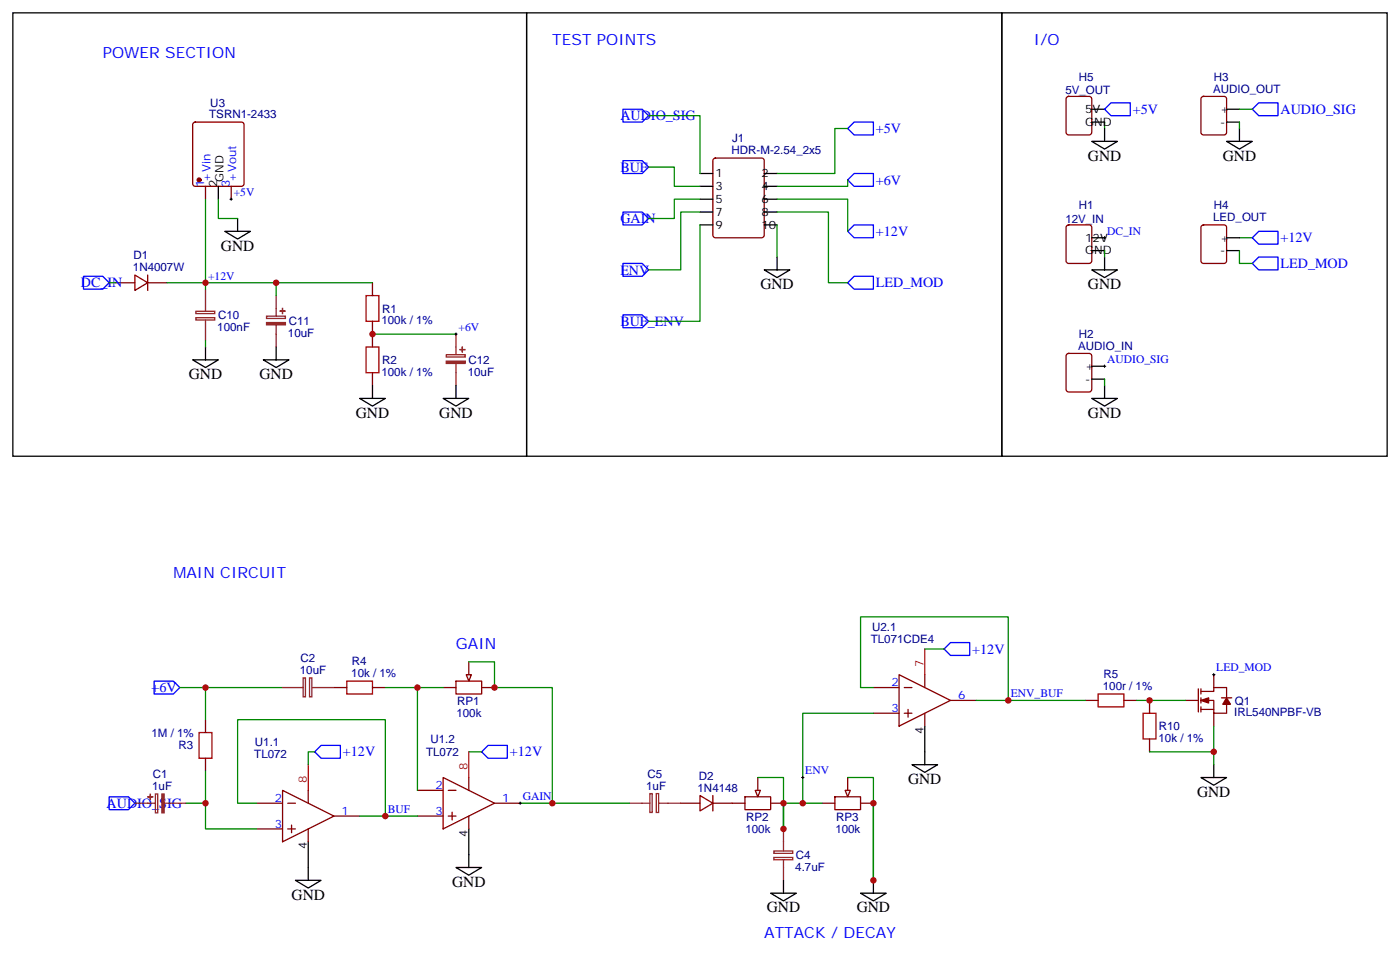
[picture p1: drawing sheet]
<svg xmlns="http://www.w3.org/2000/svg" width="385mm" height="262mm" viewBox="0 0 385 262" stroke-linecap="round" stroke-linejoin="round" font-family="sans-serif">
<g fill="none" stroke="#870000" stroke-width=".35">
<path d="M293 26.7l.5-.2h5.7a.71 .71 0 0 1 .7 .7l-.1 9.4-.6 .4h-5.7l-.5-.2-.2-.5v-9.1zM330.1 26.7l.5-.2h5.6a.71 .71 0 0 1 .7 .7l-.1 9.4-.6 .4h-5.6l-.5-.2-.3-.5v-9.1zM31.7 77.6h5.3M37 75.5l3.6 2.1-3.6 2.1zM40.6 77.6h5.3M40.6 75.5v4.2M102.3 77.6v3.5M293 61.9l.5-.2h5.7a.71 .71 0 0 1 .7 .7l-.1 9.5-.6 .4h-5.7l-.5-.2-.2-.5v-9.2zM330.1 61.9l.5-.2h5.6a.71 .71 0 0 1 .7 .7l-.1 9.5-.6 .4h-5.6l-.5-.2-.3-.5v-9.2zM102.3 88.2v7M293 97.2l.5-.2h5.7a.71 .71 0 0 1 .7 .7l-.1 9.5-.6 .4h-5.7l-.5-.2-.2-.5v-9.2zM102.3 102.3v3.5"/>
<path d="M56.4 197.6v3.5M121.7 188.7h3.5M125.2 187h7.1v3.5h-7.1zM128.8 181.7v3.5M132.3 188.7h3.5M56.4 208.1v3.6M77.6 217l14.1 7-14.1 7.1zM84.7 217v3.5M114.7 217h7M121.7 213.4l14.1 7.1-14.1 7zM123.1 217h2.1M128.8 213.4v3.6"/>
<path d="M70.6 227.5h7M70.6 220.5h7M79 227.5h2.1M79 220.5h2.1M80.1 226.5v2.1M84.7 227.5v3.6M91.7 224h7.1M114.7 224h7M123.1 224h2.1M124.2 223v2.1M128.8 224v3.5M135.8 220.5h7.1"/>
</g>
<g fill="none" stroke="#000" stroke-width=".35">
<path d="M299.9 38.8h7l-3.5 2.1zM299.9 33.5h3.5M299.9 30h3.5M303.4 35.3v3.5M336.9 38.8h7.1l-3.6 2.1zM336.9 33.5h3.5M336.9 30h3.5M340.4 35.3v3.5M299.9 74.1h7l-3.5 2.1zM299.9 68.8h3.5M299.9 65.3h3.5M303.4 70.6v3.5"/>
<path d="M336.9 68.8h3.5M336.9 65.3h3.5M52.9 98.8h7.1l-3.6 2.1zM56.4 95.2v3.6M72.3 98.8h7.1l-3.6 2.1zM75.8 95.2v3.6M98.8 109.4h7l-3.5 2.1zM102.3 105.8v3.6M121.7 109.4h7.1l-3.6 2.1zM125.2 105.8v3.6M299.9 109.4h7l-3.5 2.1zM299.9 104.1h3.5"/>
<path d="M299.9 100.5h3.5M303.4 105.8v3.6M84.7 231.1v10.6M125.2 238.1h7.1l-3.5 2.1zM128.8 227.5v10.6M81.1 241.7h7.1l-3.5 2.1z"/>
</g>
<path d="M100.5 81.1h3.6v7.1h-3.6zM100.5 95.2h3.6v7.1h-3.6zM54.7 201.1h3.5v7h-3.5z" fill="none" stroke="#a10000" stroke-width=".35"/>
<g fill="none" stroke="#8c2424" stroke-width=".35">
<path d="M56.4 79.4v6M53.8 85.4h5.2v.7h-5.2zM53.8 87.2h5.2v.6h-5.2zM56.4 87.8v5.7M73.2 86.8h5.2v.6h-5.2zM75.8 81.1v5.7M75.8 89.3v5.9M122.6 97.4h5.2v.6h-5.2zM125.2 91.7v5.7M125.2 99.8v6M42.7 217.9h.6v5.2h-.6zM37 220.5h5.7"/>
<path d="M45.2 220.5h6"/>
</g>
<g fill="#8c2424" stroke="#8c2424" stroke-width=".35">
<path d="M73.2 88.5h5.2v.7h-5.2z"/>
<path d="M76.9 85.4h1.4z"/>
<path d="M77.6 84.7v1.4z"/>
<path d="M122.6 99.1h5.2v.7h-5.2z"/>
<path d="M126.3 96h1.4z"/>
<path d="M127 95.2v1.5z"/>
<path d="M44.4 217.9h.7v5.2h-.7z"/>
<path d="M41.3 218v1.4z"/>
<path d="M40.6 218.7l1.4 .1z"/>
</g>
<g fill="none" stroke="#008700" stroke-width=".35">
<path d="M303.4 33.5v1.8M340.4 30h3.6M340.4 33.5v1.8M30 77.6h1.7M56.4 79.4v-1.8h19.4v3.5M75.8 77.6h26.5M303.4 68.8v1.8M340.4 68.8v3.5h3.6M340.4 65.3h3.6M56.4 93.5v1.7M102.3 91.7h22.9M303.4 104.1v1.7"/>
<path d="M77.6 188.7h-21.2v8.9M56.4 211.7v8.8M86.4 206.4h-1.7v3.5M51.2 220.5h5.2v7h14.2M70.6 220.5h-5.3v-22.9h40.5v26.4h8.9"/>
</g>
<path d="M56.1 77.6h.7M56.4 77.3v.7M303 65.3h.7M303.4 64.9v.7M124.9 91.7h.7M125.2 91.4v.7M303 100.5h.7M303.4 100.2v.7" fill="none" stroke="#000" stroke-width=".27"/>
<path d="M303.4 30l1.8-1.8h5.2v3.6h-5.2zM345.7 28.2h5.3v3.6h-5.3l-1.7-1.8zM22.9 75.8h5.3l1.8 1.8-1.8 1.8h-5.3zM344 65.3l1.7-1.8h5.3v3.5h-5.3zM344 72.3l1.7-1.7h5.3v3.5h-5.3zM42.3 187h5.3l1.8 1.7-1.8 1.8h-5.3zM30 218.7h5.3l1.7 1.8-1.7 1.7h-5.3zM86.4 206.4l1.8-1.8h5.3v3.5h-5.3zM132.3 206.4l1.8-1.8h5.2v3.5h-5.2z" fill="none" stroke="#00f" stroke-width=".35"/>
<path d="M84.7 209.9v7.1M128.8 206.4v7" fill="none" stroke="#f00" stroke-width=".35"/>
<path d="M128.1 185.2h1.4l-.7 1.8z" fill="#f0f0f0" stroke="#870000" stroke-width=".35"/>
<path d="M105.8 188.7h8.9M121.7 188.7h-7v28.3M128.8 181.7h7v7h15.9v31.8h-8.8M128.8 206.4h3.5" fill="none" stroke="#008700" stroke-width=".35"/>
<path d="M95.2 187h7.1v3.5h-7.1z" fill="none" stroke="#a10000" stroke-width=".35"/>
<path d="M91.7 188.7h3.5M102.3 188.7h3.5M192.3 218.4l3.5 2.1-3.5 2.1zM195.8 218.4v4.2M204.6 218.7h7.1v3.5h-7.1zM208.1 213.4v3.6M187 220.5h5.3M195.8 220.5h8.8M211.7 220.5h3.5" fill="none" stroke="#870000" stroke-width=".35"/>
<path d="M77.6 188.7h5.7M83.3 186.1h.6v5.2h-.6zM85 186.1h.7v5.2h-.7zM85.7 188.7h6M178.5 217.8h.6v5.2h-.6zM180.3 217.8h.6v5.2h-.6zM172.9 220.5h5.6M181 220.5h6" fill="none" stroke="#8c2424" stroke-width=".35"/>
<path d="M105.5 224h.7M105.8 223.7v.7M142.5 220.5h.7M142.9 220.1v.7" fill="none" stroke="#000" stroke-width=".27"/>
<path d="M171.1 44.1h5.3l1.8 1.8-1.8 1.7h-5.3zM171.1 58.2h5.3l1.8 1.8-1.8 1.7h-5.3z" fill="none" stroke="#00f" stroke-width=".35"/>
<path d="M207.4 217h1.4l-.7 1.7z" fill="#f0f0f0" stroke="#870000" stroke-width=".35"/>
<path d="M208.1 213.4h7.1v14.1" fill="none" stroke="#008700" stroke-width=".35"/>
<path d="M229.3 218.7h7.1v3.5h-7.1zM232.8 213.4v3.6M225.8 220.5h3.5M236.4 220.5h3.5" fill="none" stroke="#870000" stroke-width=".35"/>
<path d="M232.1 217h1.4l-.7 1.7z" fill="#f0f0f0" stroke="#870000" stroke-width=".35"/>
<g fill="none" stroke="#008700" stroke-width=".35">
<path d="M178.2 31.8h14.1v15.8M232.8 35.3h-3.5v12.3h-15.9M56.4 54.7v22.9h-10.5M60 54.7v5.3h5.3M178.2 45.9h7v5.3h7.1M192.3 54.7h-7.1v5.3h-7M192.3 58.2h-5.3v15.9h-8.8M213.4 54.7h19.4v8.8M213.4 58.2h14.1v19.4h5.3M232.8 49.4v1.8h-19.4M192.3 61.7v26.5h-14.1M213.4 61.7v8.9"/>
<path d="M254 178.2h5.3M49.4 188.7h7M239.9 195.8h-19.4v24.7M239.9 188.7h-3.5v-19.4h40.5v23h-8.8M276.9 192.3h21.2M312.2 192.3h13.4M333.4 199.3v10.6M232.8 213.4h7.1v28.3v-21.2M315.7 206.4h17.7M98.8 224h7M151.7 220.5h21.2M225.8 220.5h-10.6v7"/>
</g>
<g fill="none" stroke="#000" stroke-width=".35">
<path d="M3.5 3.5h141.1v121.7h-141.1zM144.6 3.5h130.6v121.7h-130.6zM275.2 3.5h105.8v121.7h-105.8zM60 51.2v3.5M65.3 60v3.5M192.3 47.6h3.5M192.3 51.2h3.5M192.3 54.7h3.5M192.3 58.2h3.5M209.9 47.6h3.5M209.9 51.2h3.5M209.9 54.7h3.5"/>
<path d="M209.9 58.2h3.5M61.7 63.5h7.1l-3.5 2.1zM192.3 61.7h3.5M209.9 74.1h7.1l-3.6 2.1zM209.9 61.7h3.5M213.4 70.6v3.5M254 199.3v10.6M250.5 209.9h7l-3.5 2.1zM329.8 213.4h7.1l-3.5 2.1zM333.4 209.9v3.5M211.7 245.2h7l-3.5 2.1zM215.2 241.7v3.5"/>
<path d="M236.4 245.2h7l-3.5 2.1zM239.9 241.7v3.5"/>
</g>
<path d="M212.5 233.6h5.2v.6h-5.2zM212.5 235.4h5.2v.6h-5.2zM215.2 227.5v6M215.2 236v5.7" fill="none" stroke="#8c2424" stroke-width=".35"/>
<path d="M254 178.2v7" fill="none" stroke="#f00" stroke-width=".35"/>
<g fill="none" stroke="#870000" stroke-width=".35">
<path d="M53.2 33.7l.4-.2h12.7a.71 .71 0 0 1 .7 .7v16.2l-.2 .5-.5 .3h-12.7l-.5-.3-.2-.5v-16.2zM56.4 51.2v3.5M63.5 51.2v3.5M196 43.6l.5-.2h12.7a.71 .71 0 0 1 .7 .7l-.1 20.7-.6 .5h-12.7l-.5-.3-.2-.4v-20.5zM239.9 188.7h7M239.9 195.8h7M246.9 185.2l14.2 7.1-14.2 7zM248.4 188.7h2.1M248.4 195.8h2.1M249.4 194.7v2.1M254 185.2v3.5M254 195.8v3.5"/>
<path d="M261.1 192.3h7M298.1 192.3h3.5M308.7 192.3h3.5M315.7 192.3v3.5M325.6 192.3h3.5M329.1 189.1v6.3M329.8 189.8h3.6v-1.1h3.5v2.9M329.8 192.3h3.6v3.5h3.5v-3.5M329.8 194.7h3.6M329.8 189.1v1.4M329.8 191.6v1.4M329.8 194v1.4"/>
<path d="M333.4 185.2v3.5M333.4 195.8v3.5M335.5 191.6h2.8M315.7 202.8v3.6"/>
</g>
<path d="M171.1 30h5.3l1.8 1.8-1.8 1.7h-5.3zM232.8 35.3l1.8-1.8h5.3v3.5h-5.3zM232.8 49.4l1.8-1.8h5.3v3.6h-5.3zM171.1 72.3h5.3l1.8 1.8-1.8 1.7h-5.3zM232.8 77.6l1.8-1.8h5.3v3.6h-5.3zM234.6 61.7h5.3v3.6h-5.3l-1.8-1.8zM171.1 86.4h5.3l1.8 1.8-1.8 1.8h-5.3zM259.3 178.2l1.8-1.8h5.2v3.5h-5.2z" fill="none" stroke="#00f" stroke-width=".35"/>
<path d="M63.1 54.7h.8M63.5 54.3v.7M276.6 192.3h.7M276.9 191.9v.7M333 185.2h.7M333.4 184.9v.7M220.1 213.4h.7M220.5 213.1v.7" fill="none" stroke="#000" stroke-width=".27"/>
<path d="M301.6 190.5h7.1v3.5h-7.1zM314 195.8h3.5v7h-3.5z" fill="none" stroke="#a10000" stroke-width=".35"/>
<g fill="#870000" stroke="#870000" stroke-width=".35">
<path d="M329.8 192.3l2.2-.7v1.4z"/>
<path d="M336.9 191.6l1.1 1.7h-2.2z"/>
<circle cx="54.7" cy="49.4" r=".53"/>
</g>
<g fill="#c00">
<circle cx="75.8" cy="77.6" r=".88"/>
<circle cx="102.3" cy="91.7" r=".88"/>
<circle cx="56.4" cy="220.5" r=".88"/>
<circle cx="114.7" cy="188.7" r=".88"/>
<circle cx="105.8" cy="224" r=".88"/>
<circle cx="215.2" cy="220.5" r=".88"/>
<circle cx="239.9" cy="220.5" r=".88"/>
<circle cx="215.2" cy="227.5" r=".88"/>
<circle cx="239.9" cy="241.7" r=".88"/>
<circle cx="220.5" cy="220.5" r=".88"/>
<circle cx="151.7" cy="220.5" r=".88"/>
<circle cx="276.9" cy="192.3" r=".88"/>
<circle cx="333.4" cy="206.4" r=".88"/>
<circle cx="315.7" cy="192.3" r=".88"/>
<circle cx="56.4" cy="77.6" r=".88"/>
<circle cx="56.4" cy="188.7" r=".88"/>
<circle cx="135.8" cy="188.7" r=".88"/>
</g>
<g font-size="4.2" fill="#00f">
<text x="28.2" y="15.9">POWER SECTION</text>
<text x="151.7" y="12.3">TEST POINTS</text>
<text x="284" y="12.3">I/O</text>
<text x="47.6" y="158.7">MAIN CIRCUIT</text>
<text x="125.2" y="178.2">GAIN</text>
<text x="209.9" y="257.5">ATTACK / DECAY</text>
</g>
<g font-size="4.2">
<text x="298.8" y="44.1">GND</text>
<text x="335.8" y="44.1">GND</text>
<text x="60.7" y="68.8">GND</text>
<text x="208.8" y="79.4">GND</text>
<text x="298.8" y="79.4">GND</text>
<text x="51.9" y="104.1">GND</text>
<text x="71.3" y="104.1">GND</text>
<text x="97.7" y="114.7">GND</text>
<text x="120.6" y="114.7">GND</text>
<text x="298.8" y="114.7">GND</text>
<text x="249.4" y="215.2">GND</text>
<text x="328.8" y="218.7">GND</text>
<text x="124.2" y="243.4">GND</text>
<text x="80.1" y="246.9">GND</text>
<text x="210.6" y="250.5">GND</text>
<text x="235.3" y="250.5">GND</text>
</g>
<g font-size="3.9" fill="#00f">
<text x="170.4" y="33">AUDIO_SIG</text>
<text x="311.2" y="31.2">+5V</text>
<text x="351.7" y="31.2">AUDIO_SIG</text>
<text x="240.6" y="36.6">+5V</text>
<text x="170.4" y="47.1">BUF</text>
<text x="240.6" y="50.7">+6V</text>
<text x="170.4" y="61.2">GAIN</text>
<text x="240.6" y="64.8">+12V</text>
<text x="351.7" y="66.6">+12V</text>
<text x="170.4" y="75.4">ENV</text>
<text x="351.7" y="73.6">LED_MOD</text>
<text x="22.2" y="78.9">DC_IN</text>
<text x="240.6" y="78.9">LED_MOD</text>
<text x="170.4" y="89.5">BUF_ENV</text>
<text x="267.1" y="179.4">+12V</text>
<text x="41.6" y="190">+6V</text>
<text x="94.2" y="207.7">+12V</text>
<text x="140.1" y="207.7">+12V</text>
<text x="29.3" y="221.8">AUDIO_SIG</text>
</g>
<g font-size="3.2" fill="#000080">
<text x="296.3" y="22.1">H5</text>
<text x="333.4" y="22.1">H3</text>
<text x="57.8" y="29.3">U3</text>
<text x="292.6" y="25.8">5V_OUT</text>
<text x="333.2" y="25.4">AUDIO_OUT</text>
<text x="57.5" y="32.5">TSRN1-2433</text>
<text x="201.1" y="39.1">J1</text>
<text x="200.9" y="42.3">HDR-M-2.54_2x5</text>
<text x="296.3" y="57.4">H1</text>
<text x="333.4" y="57.4">H4</text>
<text x="292.6" y="61.1">12V_IN</text>
<text x="333.2" y="60.7">LED_OUT</text>
<text x="36.7" y="71.2">D1</text>
<text x="36.5" y="74.4">1N4007W</text>
<text x="59.9" y="87.6">C10</text>
<text x="79.3" y="89.3">C11</text>
<text x="104.8" y="89">100k / 1%</text>
<text x="105" y="85.8">R1</text>
<text x="59.7" y="90.8">100nF</text>
<text x="79.1" y="92.6">10uF</text>
<text x="296.1" y="96">AUDIO_IN</text>
<text x="296.3" y="92.7">H2</text>
<text x="105" y="99.9">R2</text>
<text x="128.7" y="99.9">C12</text>
<text x="104.8" y="103.2">100k / 1%</text>
<text x="128.5" y="103.2">10uF</text>
<text x="239.5" y="173.1">U2.1</text>
<text x="239.2" y="176.4">TL071CDE4</text>
<text x="82.4" y="185">10uF</text>
<text x="82.6" y="181.8">C2</text>
<text x="96.5" y="185.9">10k / 1%</text>
<text x="96.7" y="182.7">R4</text>
<text x="302.9" y="189.4">100r / 1%</text>
<text x="303" y="186.2">R5</text>
<text x="125.4" y="196.8">100k</text>
<text x="125.6" y="193.5">RP1</text>
<text x="339" y="196.6">IRL540NPBF-VB</text>
<text x="339.2" y="193.4">Q1</text>
<text x="41.6" y="202.2">1M / 1%</text>
<text x="118.2" y="204">U1.2</text>
<text x="318.2" y="203.7">10k / 1%</text>
<text x="318.3" y="200.4">R10</text>
<text x="49" y="205.7">R3</text>
<text x="69.8" y="208.1">TL072</text>
<text x="70" y="204.9">U1.1</text>
<text x="117" y="207.5">TL072</text>
<text x="42" y="213.6">C1</text>
<text x="177.8" y="213.5">C5</text>
<text x="191.9" y="214">D2</text>
<text x="41.8" y="216.9">1uF</text>
<text x="177.5" y="216.8">1uF</text>
<text x="191.6" y="217.3">1N4148</text>
<text x="204.9" y="225.3">RP2</text>
<text x="229.6" y="225.3">RP3</text>
<text x="204.7" y="228.5">100k</text>
<text x="229.4" y="228.5">100k</text>
<text x="218.4" y="239">4.7uF</text>
<text x="218.6" y="235.7">C4</text>
</g>
<g font-size="3.2">
<text x="298.1" y="34.6">GND</text>
<text x="298.1" y="31">5V</text>
<text x="335.1" y="34.6">-</text>
<text x="335.1" y="31">+</text>
<text x="59.6" y="51.3" transform="rotate(-90 59.6 51.3)">2</text>
<text x="61.4" y="49.8" transform="rotate(-90 61.4 49.8)">GND</text>
<text x="196.5" y="48.7">1</text>
<text x="196.5" y="52.2">3</text>
<text x="209.2" y="48.7">2</text>
<text x="209.2" y="52.2">4</text>
<text x="196.5" y="55.7">5</text>
<text x="196.5" y="59.3">7</text>
<text x="209.2" y="55.7">6</text>
<text x="209.2" y="59.3">8</text>
<text x="196.5" y="62.8">9</text>
<text x="209.2" y="62.8">10</text>
<text x="298.1" y="69.8">GND</text>
<text x="298.1" y="66.3">12V</text>
<text x="335.1" y="69.8">-</text>
<text x="335.1" y="66.3">+</text>
<text x="298.1" y="101.6">+</text>
<text x="298.1" y="105.1">-</text>
<text x="253.6" y="201.4" transform="rotate(-90 253.6 201.4)">4</text>
<text x="84.3" y="233.2" transform="rotate(-90 84.3 233.2)">4</text>
<text x="128.4" y="229.7" transform="rotate(-90 128.4 229.7)">4</text>
</g>
<g font-size="3.2" fill="#00f">
<text x="56.1" y="51.3" transform="rotate(-90 56.1 51.3)">1</text>
<text x="57.9" y="49.8" transform="rotate(-90 57.9 49.8)">+Vin</text>
<text x="63.1" y="51.3" transform="rotate(-90 63.1 51.3)">3</text>
<text x="64.2" y="53.8">+5V</text>
<text x="64.9" y="49.8" transform="rotate(-90 64.9 49.8)">+Vout</text>
<text x="304.1" y="64.4">DC_IN</text>
<text x="57.1" y="76.7">+12V</text>
<text x="125.9" y="90.8">+6V</text>
<text x="304.1" y="99.7">AUDIO_SIG</text>
<text x="334.1" y="184.3">LED_MOD</text>
<text x="244.8" y="188.4">2</text>
<text x="263.2" y="191.9">6</text>
<text x="277.6" y="191.4">ENV_BUF</text>
<text x="244.8" y="195.4">3</text>
<text x="221.2" y="212.5">ENV</text>
<text x="75.5" y="220.1">2</text>
<text x="119.6" y="216.6">2</text>
<text x="137.9" y="220.1">1</text>
<text x="143.6" y="219.6">GAIN</text>
<text x="75.5" y="227.2">3</text>
<text x="93.8" y="223.7">1</text>
<text x="106.5" y="223.1">BUF</text>
<text x="119.6" y="223.7">3</text>
</g>
<g font-size="3.2" fill="#f00">
<text x="253.6" y="183.1" transform="rotate(-90 253.6 183.1)">7</text>
<text x="84.3" y="214.8" transform="rotate(-90 84.3 214.8)">8</text>
<text x="128.4" y="211.3" transform="rotate(-90 128.4 211.3)">8</text>
</g>
</svg>
